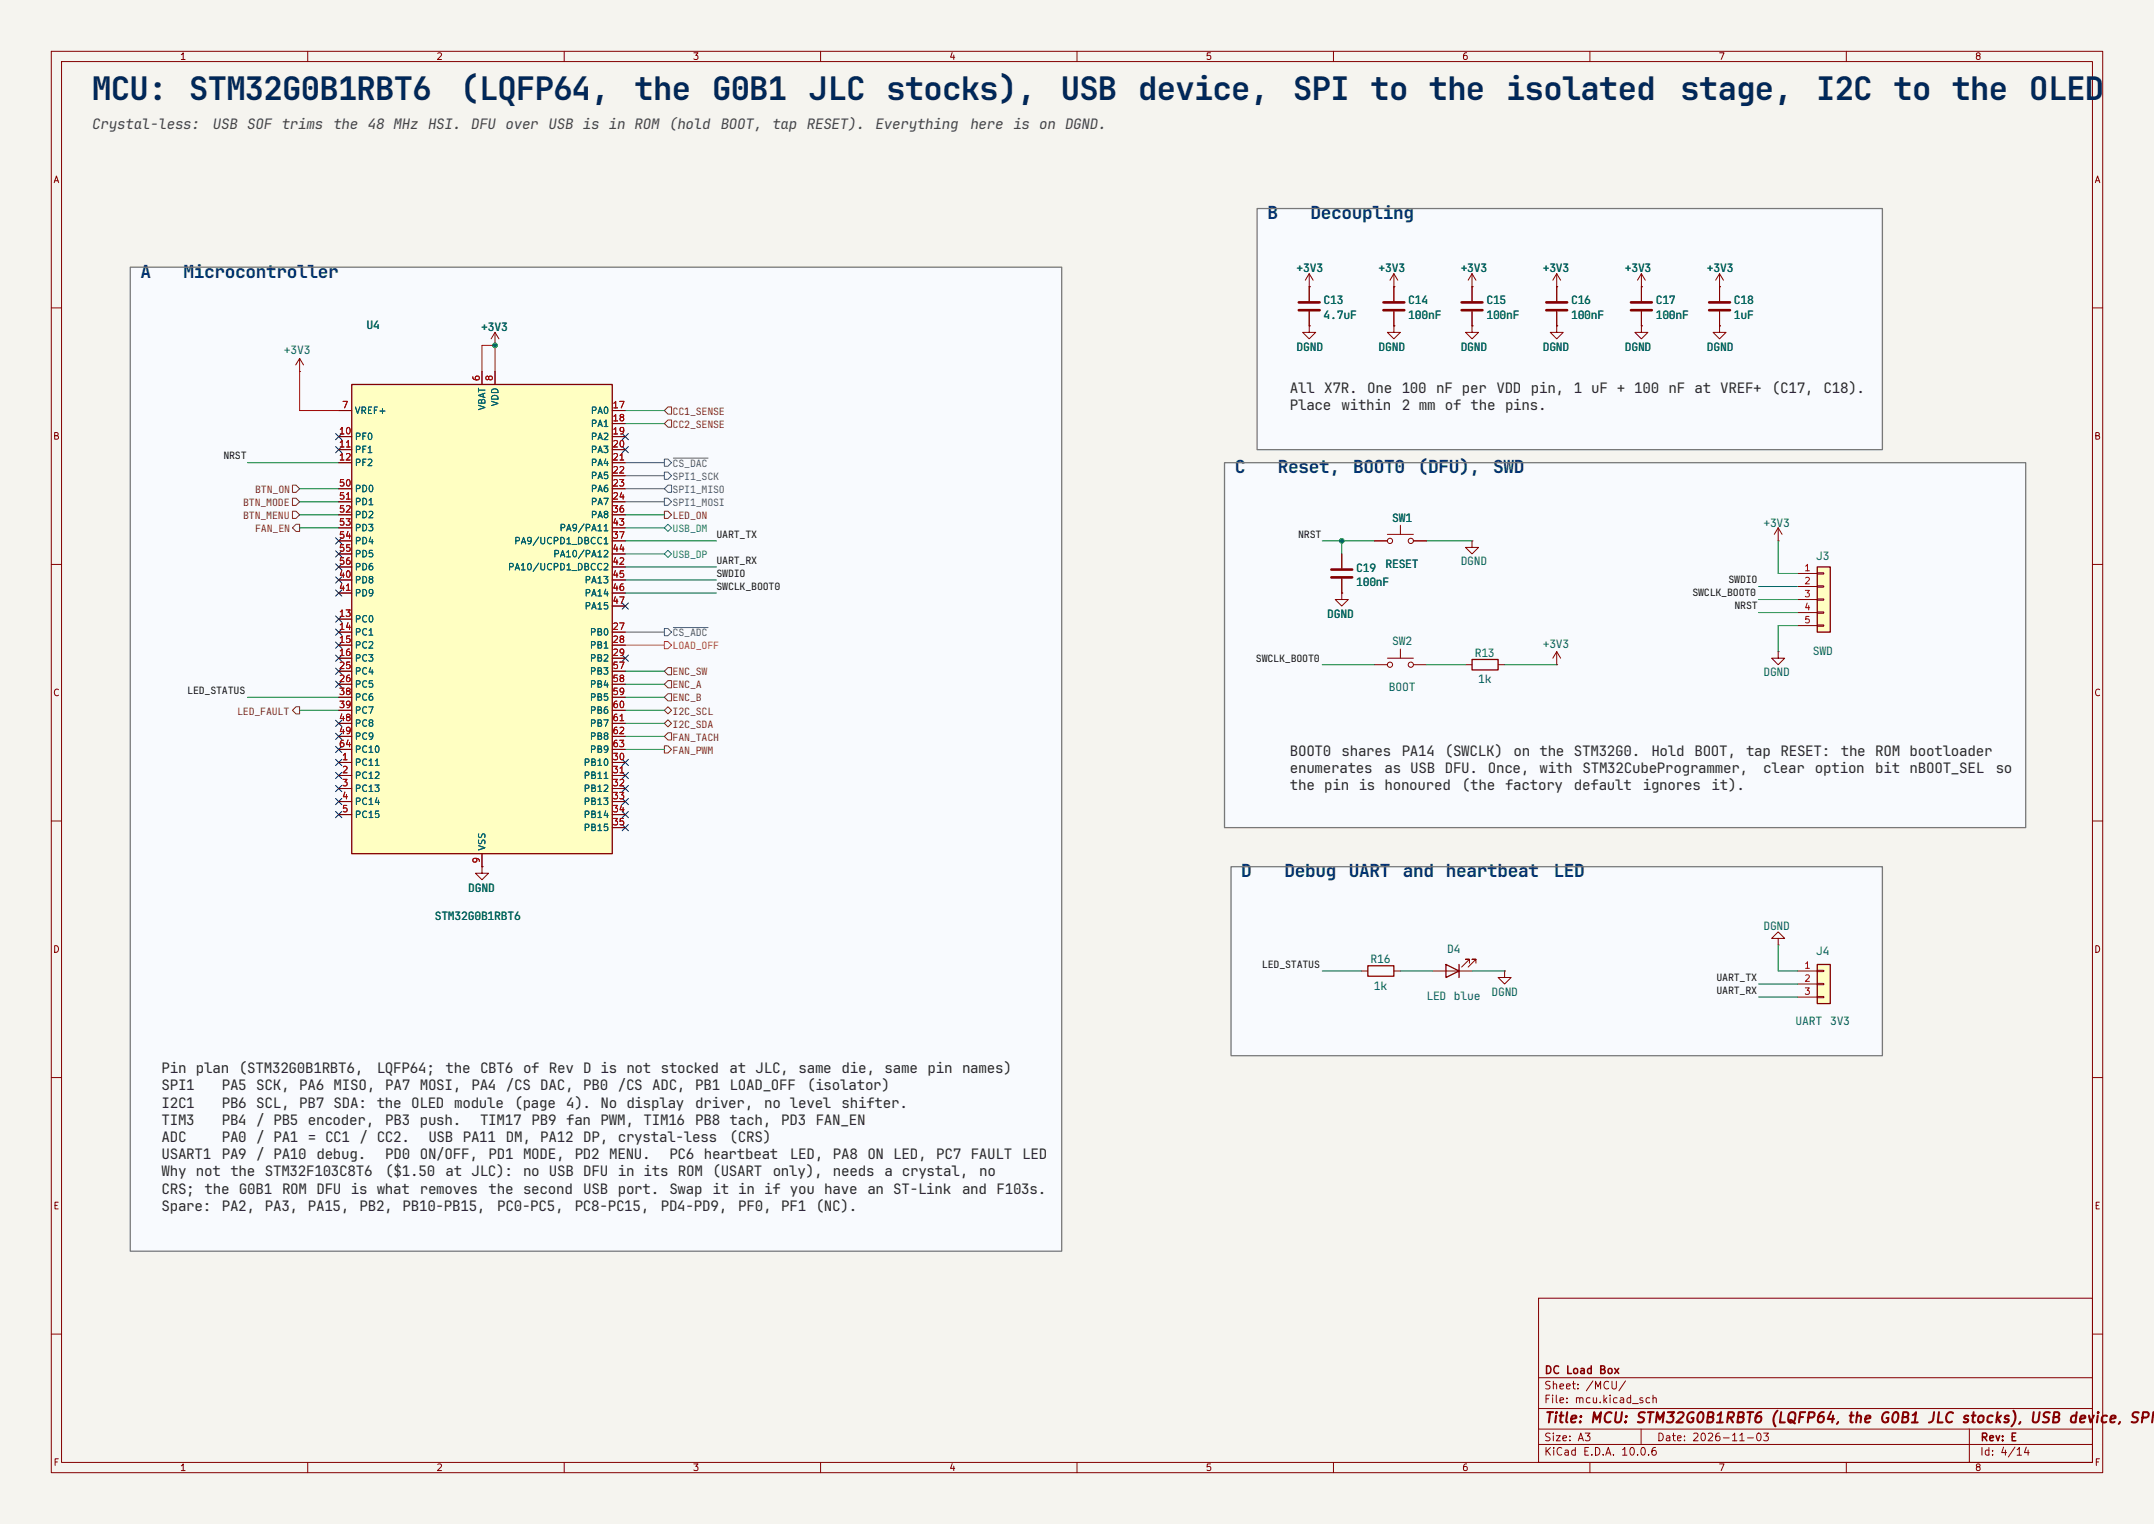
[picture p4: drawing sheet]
<svg xmlns="http://www.w3.org/2000/svg" width="420mm" height="297mm" viewBox="0 0 420 297" stroke-linecap="round" stroke-linejoin="round" font-family="sans-serif">
<path d="M0 0h420v297h-420z" fill="#f5f4ef" stroke="#f5f4ef" stroke-width=".19"/>
<g fill="none" stroke="#840000" stroke-width=".19">
<path d="M10 10h400v277h-400zM12 12h396v273h-396zM60 10v2M110 10v2M160 10v2M210 10v2M260 10v2M310 10v2M360 10v2M10 60h2M408 60h2M10 110h2"/>
<path d="M408 110h2M10 160h2M408 160h2M10 210h2M408 210h2M300 253h108v32h-108zM10 260h2M300 278.5h108M300 274.5h108M300 268.5h108M320 278.5v3M384 278.5v6.5"/>
<path d="M408 260h2M60 285v2M110 285v2M160 285v2M210 285v2M260 285v2M300 281.5h108M310 285v2M360 285v2"/>
</g>
<g fill="#f8fafe">
<path d="M238.8 90.2h156.2v71.1h-156.2z"/>
<path d="M245.1 40.6h121.9v47h-121.9z"/>
<path d="M240 168.9h127v36.8h-127z"/>
<path d="M25.4 52.1h181.6v191.7h-181.6z"/>
</g>
<path d="M261.6 115.6v1.2h1.3l-1.3 1.3-1.3-1.3h1.3M261.6 115.6h.1M346.7 127v1.3h1.3l-1.3 1.2-1.3-1.2h1.3M346.7 127h.1M346.7 182.9h1.3l-1.3-1.3-1.3 1.3h1.3v1.3M346.7 184.2h.1" fill="none" stroke="#840000" stroke-width=".19"/>
<path d="M354.3 188h2.6v7.6h-2.6z" fill="#ffffc2"/>
<path d="M266.7 188.2h5.1v2h-5.1zM281.9 188l2.6 1.2-2.6 1.3zM284.5 188v2.5M354.3 188h2.6v7.6h-2.6z" fill="none" stroke="#840000" stroke-width=".25"/>
<g fill="none" stroke="#840000" stroke-width=".19">
<path d="M255.3 55.9h.1M255.3 53.3l-.8 1.3M255.3 53.3l.7 1.3M255.3 53.3v5.4M271.8 55.9h.1M271.8 53.3l-.8 1.3M271.8 53.3l.7 1.3M271.8 53.3v5.4M287 55.9h.1M287 53.3l-.7 1.3M287 53.3l.8 1.3M287 53.3v5.4"/>
<path d="M303.5 55.9h.1M303.5 53.3l-.7 1.3M303.5 53.3l.8 1.3M303.5 53.3v2.6M320 55.9h.1M320 53.3l-.7 1.3M320 53.3l.8 1.3M320 53.3v5.4M335.3 55.9h.1M335.3 53.3l-.8 1.3M335.3 53.3l.7 1.3M335.3 53.3v2.6"/>
<path d="M96.5 67.3h.1M96.5 64.8l-.7 1.2M96.5 64.8l.8 1.2M96.5 64.8v2.5M255.3 63.5v1.3h1.2l-1.2 1.2-1.3-1.2h1.3M255.3 63.5h.1M255.3 60.7v2.8M271.8 63.5v1.3h1.2l-1.2 1.2-1.3-1.2h1.3M271.8 63.5h.1M271.8 60.7v2.8M287 63.5v1.3h1.3l-1.3 1.2-1.3-1.2h1.3M287 63.5h.1"/>
<path d="M287 60.7v2.8M303.5 63.5v1.3h1.3l-1.3 1.2-1.2-1.2h1.2M303.5 63.5h.1M320 63.5v1.3h1.3l-1.3 1.2-1.2-1.2h1.2M320 63.5h.1M320 60.7v2.8M335.3 63.5v1.3h1.2l-1.2 1.2-1.3-1.2h1.3M335.3 63.5h.1M268 105.4h2.5M270.5 104.1h5.1M273 102.4v1.7M275.6 105.4h2.5"/>
<path d="M287 105.4v1.3h1.3l-1.3 1.3-1.3-1.3h1.3M287 105.4h.1M94 168.9v1.3h1.2l-1.2 1.3-1.3-1.3h1.3M94 168.9h.1M265.4 189.2h1.3M271.8 189.2h1.2M279.4 189.2h7.6M286.5 187.7v-.8h-.8h.8l-1.5 1.6M287.8 187.7v-.8h-.8h.8l-1.5 1.6M293.4 189.2v1.3h1.2l-1.2 1.3-1.3-1.3h1.3M293.4 189.2h.1M350.5 189.2h3.8"/>
<path d="M350.5 191.8h3.8M350.5 194.3h3.8M354.3 189.1h1.3v.3h-1.3zM354.3 191.6h1.3v.3h-1.3zM354.3 194.2h1.3v.2h-1.3z"/>
<circle cx="271" cy="105.4" r=".51"/>
<circle cx="275.1" cy="105.4" r=".51"/>
</g>
<path d="M253.2 58.9h4.1M269.7 58.9h4.1M285 58.9h4.1M318 58.9h4.1M253.2 60.5h4.1M269.7 60.5h4.1M285 60.5h4.1M318 60.5h4.1" fill="none" stroke="#840000" stroke-width=".51"/>
<path d="M68.6 74.9h50.8v91.5h-50.8z" fill="#ffffc2"/>
<path d="M68.6 74.9h50.8v91.5h-50.8zM287 128.5h5.1v2.1h-5.1z" fill="none" stroke="#840000" stroke-width=".25"/>
<g fill="none" stroke="#840000" stroke-width=".19">
<path d="M303.5 55.9v2.8M335.3 55.9v2.8M58.4 72.4h.1M58.4 69.9l-.7 1.2M58.4 69.9l.8 1.2M58.4 69.9v2.5M94 72.4v2.5M96.5 72.4v2.5M303.5 60.7v2.8M335.3 60.7v2.8M66 80h2.6M66 85.1h2.6"/>
<path d="M66 87.6h2.6M66 90.2h2.6M66 95.3h2.6M66 97.8h2.6M119.4 80h2.5M119.4 85.1h2.5M119.4 87.6h2.5M119.4 90.2h2.5M119.4 82.6h2.5M119.4 92.7h2.5M119.4 95.3h2.5M119.4 97.8h2.5"/>
<path d="M66 100.3h2.6M66 105.4h2.6M66 113h2.6M66 115.6h2.6M66 110.5h2.6M66 102.9h2.6M66 108h2.6M119.4 100.3h2.5M119.4 105.4h2.5M119.4 113h2.5M119.4 115.6h2.5M119.4 110.5h2.5"/>
<path d="M119.4 102.9h2.5M119.4 108h2.5M119.4 118.1h2.5M261.6 108v2.7M261.6 112.8v2.8M66 120.7h2.6M66 123.2h2.6M66 125.7h2.6M66 128.3h2.6M66 130.8h2.6M66 133.4h2.6M66 135.9h2.6"/>
<path d="M66 138.4h2.6M119.4 123.2h2.5M119.4 125.7h2.5M119.4 128.3h2.5M119.4 130.8h2.5M119.4 133.4h2.5M119.4 135.9h2.5M119.4 138.4h2.5M268 129.5h2.5M270.5 128.3h5.1M273 126.5v1.8M275.6 129.5h2.5"/>
<path d="M285.7 129.5h1.3M292.1 129.5h1.3M66 148.6h2.6M66 151.1h2.6M66 153.7h2.6M66 156.2h2.6M66 158.8h2.6M66 141h2.6M66 143.5h2.6M66 146.1h2.6M119.4 148.6h2.5M119.4 151.1h2.5"/>
<path d="M119.4 153.7h2.5M119.4 156.2h2.5M119.4 158.8h2.5M119.4 141h2.5M119.4 143.5h2.5M119.4 146.1h2.5M94 166.4v2.5M119.4 161.3h2.5"/>
<circle cx="271" cy="129.5" r=".51"/>
<circle cx="275.1" cy="129.5" r=".51"/>
</g>
<path d="M301.5 58.9h4.1M333.2 58.9h4.1M301.5 60.5h4.1M333.2 60.5h4.1M259.6 111h4.1M259.6 112.5h4.1" fill="none" stroke="#840000" stroke-width=".51"/>
<path d="M354.3 110.5h2.6v12.7h-2.6z" fill="#ffffc2"/>
<path d="M354.3 110.5h2.6v12.7h-2.6z" fill="none" stroke="#840000" stroke-width=".25"/>
<g fill="none" stroke="#840000" stroke-width=".19">
<path d="M255.3 55.9h.1M255.3 55.9v2.8M271.8 55.9h.1M271.8 55.9v2.8M287 55.9h.1M287 55.9v2.8M303.5 55.9h.1M303.5 55.9v2.8M320 55.9h.1M320 55.9v2.8M335.3 55.9h.1M335.3 55.9v2.8"/>
<path d="M94 72.4v2.5M96.5 67.3h.1M96.5 72.4v2.5M255.3 63.5h.1M255.3 60.7v2.8M271.8 63.5h.1M271.8 60.7v2.8M287 63.5h.1M287 60.7v2.8M303.5 63.5h.1M303.5 60.7v2.8M320 63.5h.1"/>
<path d="M320 60.7v2.8M335.3 63.5h.1M335.3 60.7v2.8M66 80h2.6M66 85.1h2.6M66 87.6h2.6M66 90.2h2.6M66 95.3h2.6M66 97.8h2.6M119.4 80h2.5M119.4 85.1h2.5M119.4 87.6h2.5"/>
<path d="M119.4 90.2h2.5M119.4 82.6h2.5M119.4 92.7h2.5M119.4 95.3h2.5M119.4 97.8h2.5M66 105.4h2.6M66 100.3h2.6M66 113h2.6M66 115.6h2.6M66 110.5h2.6M66 102.9h2.6M66 108h2.6"/>
<path d="M119.4 105.4h2.5M119.4 100.3h2.5M119.4 113h2.5M119.4 115.6h2.5M119.4 110.5h2.5M119.4 102.9h2.5M119.4 108h2.5M119.4 118.1h2.5M261.6 115.6h.1M261.6 108v2.7M261.6 112.8v2.8M268 105.4h2.5"/>
<path d="M275.6 105.4h2.5M346.7 105.4h.1M346.7 102.9l-.8 1.2M346.7 102.9l.8 1.2M346.7 102.9v2.5M350.5 111.8h3.8M350.5 114.3h3.8M350.5 116.8h3.8M350.5 119.4h3.8M354.3 111.6h1.3v.3h-1.3zM354.3 114.2h1.3v.2h-1.3zM354.3 116.7h1.3v.3h-1.3z"/>
<path d="M354.3 119.3h1.3v.2h-1.3zM66 120.7h2.6M66 123.2h2.6M66 125.7h2.6M66 128.3h2.6M66 130.8h2.6M66 133.4h2.6M66 135.9h2.6M66 138.4h2.6M119.4 123.2h2.5M119.4 125.7h2.5M119.4 128.3h2.5"/>
<path d="M119.4 130.8h2.5M119.4 133.4h2.5M119.4 135.9h2.5M119.4 138.4h2.5M303.5 129.5h.1M303.5 127l-.7 1.3M303.5 127l.8 1.3M303.5 127v2.5M350.5 121.9h3.8M354.3 121.8h1.3v.2h-1.3zM66 148.6h2.6M66 151.1h2.6"/>
<path d="M66 153.7h2.6M66 156.2h2.6M66 158.8h2.6M66 141h2.6M66 143.5h2.6M66 146.1h2.6M119.4 148.6h2.5M119.4 151.1h2.5M119.4 153.7h2.5M119.4 156.2h2.5M119.4 158.8h2.5M119.4 141h2.5"/>
<path d="M119.4 143.5h2.5M119.4 146.1h2.5M94 168.9h.1M94 166.4v2.5M119.4 161.3h2.5"/>
</g>
<path d="M121.9 90.2h7.6M121.9 92.7h7.6M121.9 95.3h7.6M121.9 97.8h7.6M129.5 97.1h.7l.7 .7-.7 .7h-.7zM129.5 92h.7l.7 .7-.7 .7h-.7zM129.5 89.5h.7l.7 .7-.7 .7h-.7zM130.2 94.5h.7v1.5h-.7l-.7-.7zM131.3 89.3h6.8M121.9 123.2h7.6M129.5 122.5h.7l.7 .7-.7 .7h-.7zM131.3 122.3h6.8" fill="none" stroke="#6e00b4" stroke-width=".19"/>
<g fill="none" stroke="#725600" stroke-width=".19">
<path d="M130.2 79.3h.7v1.4h-.7l-.7-.7zM57 97.1h.7l.7 .7-.7 .7h-.7zM57 94.5h.7l.7 .8-.7 .7h-.7zM57 99.6h.7l.7 .7-.7 .7h-.7zM129.5 99.6h.7l.7 .7-.7 .7h-.7zM130.2 81.8h.7v1.5h-.7l-.7-.7zM57.7 102.2h.7v1.4h-.7l-.7-.7zM57 138.4l.7-.7h.7v1.4h-.7zM129.5 138.4l.7-.7 .7 .7-.7 .7zM130.2 132.7h.7v1.3h-.7l-.7-.6zM130.2 130.1h.7v1.4h-.7l-.7-.7zM130.2 135.2h.7v1.4h-.7l-.7-.7z"/>
<path d="M129.5 145.4h.7l.7 .7-.7 .6h-.7zM129.5 141l.7-.7 .7 .7-.7 .7zM130.2 142.8h.7v1.4h-.7l-.7-.7z"/>
</g>
<path d="M121.9 102.9h7.6M121.9 108h7.6M130.2 102.2l.7 .7-.7 .7-.7-.7zM130.2 107.2l.7 .8-.7 .7-.7-.7z" fill="none" stroke="#008c8c" stroke-width=".19"/>
<path d="M121.9 125.7h7.6M129.5 125h.7l.7 .7-.7 .7h-.7z" fill="none" stroke="#dc6e00" stroke-width=".19"/>
<g fill="none" stroke="#009600" stroke-width=".19">
<path d="M48.3 90.2h17.7M58.4 97.8h7.6M58.4 95.3h7.6M121.9 80h7.6M121.9 82.6h7.6M58.4 102.9h7.6M58.4 100.3h7.6M121.9 105.4h17.8M121.9 100.3h7.6M121.9 110.5h17.8M121.9 113h17.8M121.9 115.6h17.8"/>
<path d="M257.8 105.4h10.2M261.6 105.4v2.6M278.1 105.4h8.9M342.9 114.3h7.6M342.9 116.8h7.6M342.9 119.4h7.6M346.7 105.4v6.4h3.8M48.3 135.9h17.7M58.4 138.4h7.6M121.9 138.4h7.6M121.9 135.9h7.6M121.9 130.8h7.6"/>
<path d="M121.9 133.4h7.6M257.8 129.5h10.2M278.1 129.5h7.6M293.4 129.5h10.1M350.5 121.9h-3.8v5.1M121.9 141h7.6M121.9 146.1h7.6M121.9 143.5h7.6M257.8 189.2h7.6M273 189.2h6.4M287 189.2h6.4M342.9 194.3h7.6"/>
<path d="M342.9 191.8h7.6M346.7 184.2v5h3.8"/>
</g>
<path d="M58.4 72.4v7.6h7.6M94 72.4v-5.1h2.5v5.1" fill="none" stroke="#be0000" stroke-width=".19"/>
<g fill="none" stroke="#000084" stroke-width=".19">
<path d="M65.4 84.5l1.2 1.2M65.4 87l1.2 1.2M66.6 84.5l-1.2 1.2M66.6 87l-1.2 1.2M121.3 84.5l1.2 1.2M121.3 87l1.2 1.2M122.5 84.5l-1.2 1.2M122.5 87l-1.2 1.2M65.4 104.8l1.2 1.2M65.4 112.4l1.2 1.2M65.4 115l1.2 1.2M65.4 107.3l1.2 1.3"/>
<path d="M65.4 109.9l1.2 1.2M66.6 104.8l-1.2 1.2M66.6 112.4l-1.2 1.2M66.6 115l-1.2 1.2M66.6 107.3l-1.2 1.3M66.6 109.9l-1.2 1.2M121.3 117.5l1.2 1.2M122.5 117.5l-1.2 1.2M65.4 120l1.2 1.3M65.4 122.6l1.2 1.2M65.4 125.1l1.2 1.2M65.4 127.7l1.2 1.2"/>
<path d="M65.4 130.2l1.2 1.2M65.4 132.7l1.2 1.3M66.6 120l-1.2 1.3M66.6 122.6l-1.2 1.2M66.6 125.1l-1.2 1.2M66.6 127.7l-1.2 1.2M66.6 130.2l-1.2 1.2M66.6 132.7l-1.2 1.3M121.3 127.7l1.2 1.2M122.5 127.7l-1.2 1.2M65.4 150.5l1.2 1.2M65.4 153.1l1.2 1.2"/>
<path d="M65.4 155.6l1.2 1.2M65.4 158.1l1.2 1.3M65.4 140.4l1.2 1.2M65.4 142.9l1.2 1.2M65.4 145.4l1.2 1.3M65.4 148l1.2 1.2M66.6 150.5l-1.2 1.2M66.6 153.1l-1.2 1.2M66.6 155.6l-1.2 1.2M66.6 158.1l-1.2 1.3M66.6 140.4l-1.2 1.2M66.6 142.9l-1.2 1.2"/>
<path d="M66.6 145.4l-1.2 1.3M66.6 148l-1.2 1.2M121.3 150.5l1.2 1.2M121.3 148l1.2 1.2M121.3 153.1l1.2 1.2M121.3 155.6l1.2 1.2M121.3 158.1l1.2 1.3M122.5 150.5l-1.2 1.2M122.5 148l-1.2 1.2M122.5 153.1l-1.2 1.2M122.5 155.6l-1.2 1.2M122.5 158.1l-1.2 1.3"/>
<path d="M121.3 160.7l1.2 1.2M122.5 160.7l-1.2 1.2"/>
</g>
<path d="M25.4 52.1h181.6v191.7h-181.6zM245.1 40.6h121.9v47h-121.9zM238.8 90.2h156.2v71.1h-156.2zM240 168.9h127v36.8h-127z" fill="none" stroke="#787878" stroke-width=".25"/>
<g fill="#009600" stroke="#009600" stroke-width=".19">
<circle cx="261.6" cy="105.4" r=".46"/>
<circle cx="96.5" cy="67.3" r=".46"/>
</g>
<g font-size="6.3" fill="#00285a">
<text x="18" y="19.5">MCU: STM32G0B1RBT6</text>
<text x="89.8" y="19.5">(LQFP64,</text>
<text x="123.7" y="19.5">the G0B1 JLC stocks),</text>
<text x="206.8" y="19.5">USB device,</text>
<text x="252.1" y="19.5">SPI to the isolated</text>
<text x="327.7" y="19.5">stage,</text>
<text x="354.1" y="19.5">I2C to the OLED</text>
</g>
<g font-size="3.5" fill="#003278">
<text x="247.1" y="42.7">B</text>
<text x="255.5" y="42.7">Decoupling</text>
<text x="27.4" y="54.1">A</text>
<text x="35.8" y="54.1">Microcontroller</text>
<text x="240.8" y="92.2">C</text>
<text x="249.2" y="92.2">Reset,</text>
<text x="263.8" y="92.2">BOOT0</text>
<text x="276.4" y="92.2">(DFU),</text>
<text x="291.1" y="92.2">SWD</text>
<text x="242" y="171">D</text>
<text x="250.4" y="171">Debug</text>
<text x="263" y="171">UART and heartbeat</text>
<text x="302.9" y="171">LED</text>
</g>
<g font-size="2.8" fill="#464646">
<text x="18" y="25.2">Crystal-less:</text>
<text x="41.5" y="25.2">USB SOF trims</text>
<text x="65" y="25.2">the 48 MHz HSI. DFU over USB is in ROM (hold</text>
<text x="140.5" y="25.2">BOOT,</text>
<text x="150.6" y="25.2">tap RESET).</text>
<text x="170.7" y="25.2">Everything</text>
<text x="189.2" y="25.2">here is on DGND.</text>
</g>
<g font-size="2.8" fill="#282828">
<text x="251.5" y="76.6">All X7R. One 100 nF per VDD pin, 1 uF + 100 nF at VREF+</text>
<text x="345.5" y="76.6">(C17,</text>
<text x="355.6" y="76.6">C18).</text>
<text x="251.5" y="80">Place</text>
<text x="261.6" y="80">within</text>
<text x="273.3" y="80">2 mm of the pins.</text>
<text x="251.5" y="147.3">BOOT0</text>
<text x="261.6" y="147.3">shares</text>
<text x="273.3" y="147.3">PA14 (SWCLK)</text>
<text x="295.1" y="147.3">on the STM32G0.</text>
<text x="322" y="147.3">Hold BOOT,</text>
<text x="340.4" y="147.3">tap RESET:</text>
<text x="358.9" y="147.3">the ROM bootloader</text>
<text x="251.5" y="150.6">enumerates</text>
<text x="251.5" y="154">the pin is honoured</text>
<text x="270" y="150.6">as USB DFU. Once,</text>
<text x="285.1" y="154">(the factory</text>
<text x="300.2" y="150.6">with STM32CubeProgrammer,</text>
<text x="306.9" y="154">default</text>
<text x="320.3" y="154">ignores</text>
<text x="333.7" y="154">it).</text>
<text x="343.8" y="150.6">clear</text>
<text x="353.9" y="150.6">option</text>
<text x="365.6" y="150.6">bit nBOOT_SEL</text>
<text x="389.1" y="150.6">so</text>
<text x="31.5" y="209.1">Pin plan (STM32G0B1RBT6,</text>
<text x="73.5" y="209.1">LQFP64;</text>
<text x="86.9" y="209.1">the CBT6 of Rev D is not stocked</text>
<text x="142.3" y="209.1">at JLC, same die, same pin names)</text>
<text x="31.5" y="212.5">SPI1</text>
<text x="31.5" y="215.8">I2C1</text>
<text x="43.2" y="212.5">PA5 SCK, PA6 MISO,</text>
<text x="43.2" y="215.8">PB6 SCL, PB7 SDA: the OLED module</text>
<text x="75.1" y="212.5">PA7 MOSI,</text>
<text x="91.9" y="212.5">PA4 /CS DAC, PB0 /CS ADC, PB1 LOAD_OFF</text>
<text x="100.3" y="215.8">(page</text>
<text x="110.4" y="215.8">4). No display</text>
<text x="135.6" y="215.8">driver,</text>
<text x="149" y="215.8">no level</text>
<text x="157.4" y="212.5">(isolator)</text>
<text x="164.1" y="215.8">shifter.</text>
<text x="31.5" y="219.2">TIM3</text>
<text x="43.2" y="219.2">PB4 / PB5 encoder,</text>
<text x="75.1" y="219.2">PB3 push.</text>
<text x="93.6" y="219.2">TIM17</text>
<text x="103.7" y="219.2">PB9 fan PWM, TIM16</text>
<text x="135.6" y="219.2">PB8 tach,</text>
<text x="152.3" y="219.2">PD3 FAN_EN</text>
<text x="31.5" y="222.6">ADC</text>
<text x="31.5" y="225.9">USART1</text>
<text x="43.2" y="222.6">PA0 / PA1 = CC1 / CC2.</text>
<text x="43.2" y="225.9">PA9 / PA10 debug.</text>
<text x="75.1" y="225.9">PD0 ON/OFF,</text>
<text x="83.5" y="222.6">USB PA11 DM, PA12 DP, crystal-less</text>
<text x="95.3" y="225.9">PD1 MODE,</text>
<text x="112.1" y="225.9">PD2 MENU.</text>
<text x="130.5" y="225.9">PC6 heartbeat</text>
<text x="142.3" y="222.6">(CRS)</text>
<text x="154" y="225.9">LED, PA8 ON LED, PC7 FAULT</text>
<text x="199.3" y="225.9">LED</text>
<text x="31.5" y="229.3">Why not the STM32F103C8T6</text>
<text x="31.5" y="232.6">CRS; the G0B1 ROM DFU is what removes</text>
<text x="75.1" y="229.3">($1.50</text>
<text x="86.9" y="229.3">at JLC):</text>
<text x="95.3" y="232.6">the second</text>
<text x="102" y="229.3">no USB DFU in its ROM (USART</text>
<text x="113.7" y="232.6">USB port.</text>
<text x="130.5" y="232.6">Swap it in if you have an ST-Link</text>
<text x="150.7" y="229.3">only),</text>
<text x="162.4" y="229.3">needs</text>
<text x="172.5" y="229.3">a crystal,</text>
<text x="187.6" y="232.6">and F103s.</text>
<text x="190.9" y="229.3">no</text>
<text x="31.5" y="236">Spare:</text>
<text x="43.2" y="236">PA2, PA3, PA15,</text>
<text x="70.1" y="236">PB2, PB10-PB15,</text>
<text x="96.9" y="236">PC0-PC5,</text>
<text x="112.1" y="236">PC8-PC15,</text>
<text x="128.8" y="236">PD4-PD9,</text>
<text x="143.9" y="236">PF0, PF1 (NC).</text>
</g>
<g font-size="2.2" fill="#006464">
<text x="252.8" y="52.9">+3V3</text>
<text x="268.8" y="52.9">+3V3</text>
<text x="284.8" y="52.9">+3V3</text>
<text x="300.8" y="52.9">+3V3</text>
<text x="316.8" y="52.9">+3V3</text>
<text x="332.8" y="52.9">+3V3</text>
<text x="258.1" y="59.3">C13</text>
<text x="274.6" y="59.3">C14</text>
<text x="289.8" y="59.3">C15</text>
<text x="306.3" y="59.3">C16</text>
<text x="322.8" y="59.3">C17</text>
<text x="338.1" y="59.3">C18</text>
<text x="71.5" y="64.2">U4</text>
<text x="93.8" y="64.4">+3V3</text>
<text x="258.1" y="62.1">4.7uF</text>
<text x="274.6" y="62.1">100nF</text>
<text x="289.8" y="62.1">100nF</text>
<text x="306.3" y="62.1">100nF</text>
<text x="322.8" y="62.1">100nF</text>
<text x="338.1" y="62.1">1uF</text>
<text x="55.4" y="69">+3V3</text>
<text x="252.8" y="68.3">DGND</text>
<text x="268.8" y="68.3">DGND</text>
<text x="284.8" y="68.3">DGND</text>
<text x="300.8" y="68.3">DGND</text>
<text x="316.8" y="68.3">DGND</text>
<text x="332.8" y="68.3">DGND</text>
<text x="271.5" y="101.7">SW1</text>
<text x="343.8" y="102.8">+3V3</text>
<text x="264.4" y="111.4">C19</text>
<text x="270.1" y="110.7">RESET</text>
<text x="284.8" y="110.1">DGND</text>
<text x="354.1" y="109.2">J3</text>
<text x="264.4" y="114.2">100nF</text>
<text x="258.8" y="120.4">DGND</text>
<text x="271.5" y="125.7">SW2</text>
<text x="287.5" y="128.1">R13</text>
<text x="300.8" y="126.3">+3V3</text>
<text x="343.8" y="131.8">DGND</text>
<text x="353.5" y="127.7">SWD</text>
<text x="270.8" y="134.7">BOOT</text>
<text x="288.2" y="133.2">1k</text>
<text x="91.3" y="173.7">DGND</text>
<text x="84.8" y="179.2">STM32G0B1RBT6</text>
<text x="282.1" y="185.8">D4</text>
<text x="343.8" y="181.3">DGND</text>
<text x="267.2" y="187.8">R16</text>
<text x="354.1" y="186.2">J4</text>
<text x="267.9" y="192.9">1k</text>
<text x="278.1" y="194.8">LED blue</text>
<text x="290.8" y="194.1">DGND</text>
<text x="350.1" y="199.7">UART 3V3</text>
</g>
<text font-size="2" fill="#840000" x="301" y="277.8">Title: MCU: STM32G0B1RBT6 (LQFP64, the G0B1 JLC stocks), USB device, SPI</text>
<g font-size="1.9" fill="#725600">
<text x="131.2" y="83.4">CC2_SENSE</text>
<text x="131.2" y="80.8">CC1_SENSE</text>
<text x="47.4" y="98.6">BTN_MODE</text>
<text x="47.4" y="101.2">BTN_MENU</text>
<text x="49.8" y="96.1">BTN_ON</text>
<text x="131.2" y="101.2">LED_ON</text>
<text x="49.8" y="103.7">FAN_EN</text>
<text x="131.2" y="131.6">ENC_SW</text>
<text x="131.2" y="134.2">ENC_A</text>
<text x="131.2" y="136.7">ENC_B</text>
<text x="46.2" y="139.3">LED_FAULT</text>
<text x="131.2" y="139.3">I2C_SCL</text>
<text x="131.2" y="141.8">I2C_SDA</text>
<text x="131.2" y="146.9">FAN_PWM</text>
<text x="131.2" y="144.3">FAN_TACH</text>
</g>
<g font-size="1.9" fill="#0f0f0f">
<text x="43.6" y="89.5">NRST</text>
<text x="139.7" y="104.8">UART_TX</text>
<text x="253.1" y="104.8">NRST</text>
<text x="139.7" y="112.4">SWDIO</text>
<text x="139.7" y="109.9">UART_RX</text>
<text x="337" y="113.7">SWDIO</text>
<text x="139.7" y="114.9">SWCLK_BOOT0</text>
<text x="330" y="116.2">SWCLK_BOOT0</text>
<text x="338.2" y="118.8">NRST</text>
<text x="244.9" y="128.9">SWCLK_BOOT0</text>
<text x="36.5" y="135.3">LED_STATUS</text>
<text x="246.1" y="188.6">LED_STATUS</text>
<text x="334.7" y="191.1">UART_TX</text>
<text x="334.7" y="193.7">UART_RX</text>
</g>
<g font-size="1.9" fill="#6e00b4">
<text x="131.2" y="93.5">SPI1_SCK</text>
<text x="131.2" y="91">CS_DAC</text>
<text x="131.2" y="98.6">SPI1_MOSI</text>
<text x="131.2" y="96.1">SPI1_MISO</text>
<text x="131.2" y="124">CS_ADC</text>
</g>
<g font-size="1.9" fill="#008c8c">
<text x="131.2" y="103.7">USB_DM</text>
<text x="131.2" y="108.8">USB_DP</text>
</g>
<text font-size="1.9" fill="#dc6e00" x="131.2" y="126.6">LOAD_OFF</text>
<g font-size="1.5" fill="#840000">
<text x="301" y="268.1">DC Load Box</text>
<text x="300.9" y="273.8">File: mcu.kicad_sch</text>
<text x="300.9" y="271.1">Sheet: /MCU/</text>
<text x="300.9" y="281.2">Size: A3</text>
<text x="322.9" y="281.2">Date: 2026-11-03</text>
<text x="386" y="281.2">Rev: E</text>
<text x="300.9" y="284">KiCad E.D.A. 10.0.6</text>
<text x="385.9" y="284">Id: 4/14</text>
</g>
<g font-size="1.3" fill="#840000">
<text x="35" y="12">1</text>
<text x="85" y="12">2</text>
<text x="135" y="12">3</text>
<text x="185" y="12">4</text>
<text x="235" y="12">5</text>
<text x="285" y="12">6</text>
<text x="335" y="12">7</text>
<text x="385" y="12">8</text>
<text x="10.3" y="36">A</text>
<text x="408.3" y="36">A</text>
<text x="10.2" y="86">B</text>
<text x="408.2" y="86">B</text>
<text x="10.2" y="136">C</text>
<text x="408.2" y="136">C</text>
<text x="10.2" y="186">D</text>
<text x="408.2" y="186">D</text>
<text x="10.3" y="236">E</text>
<text x="408.3" y="236">E</text>
<text x="10.3" y="286">F</text>
<text x="35" y="287">1</text>
<text x="85" y="287">2</text>
<text x="135" y="287">3</text>
<text x="185" y="287">4</text>
<text x="235" y="287">5</text>
<text x="285" y="287">6</text>
<text x="335" y="287">7</text>
<text x="385" y="287">8</text>
<text x="408.3" y="286">F</text>
</g>
<g font-size="1.3" fill="#a90000">
<text x="93.8" y="74.4" transform="rotate(-90 93.8 74.4)">6</text>
<text x="96.4" y="74.4" transform="rotate(-90 96.4 74.4)">8</text>
<text x="66.6" y="79.9">7</text>
<text x="119.3" y="79.9">17</text>
<text x="119.3" y="82.4">18</text>
<text x="66" y="85">10</text>
<text x="66" y="87.5">11</text>
<text x="119.3" y="85">19</text>
<text x="119.3" y="87.5">20</text>
<text x="66" y="90">12</text>
<text x="66" y="95.1">50</text>
<text x="119.3" y="90">21</text>
<text x="119.3" y="92.6">22</text>
<text x="119.3" y="95.1">23</text>
<text x="66" y="97.7">51</text>
<text x="66" y="100.2">52</text>
<text x="119.3" y="97.7">24</text>
<text x="119.3" y="100.2">36</text>
<text x="66" y="102.7">53</text>
<text x="66" y="105.3">54</text>
<text x="66" y="107.8">55</text>
<text x="119.3" y="105.3">37</text>
<text x="119.3" y="102.7">43</text>
<text x="119.3" y="107.8">44</text>
<text x="66" y="112.9">40</text>
<text x="66" y="110.4">56</text>
<text x="119.3" y="110.4">42</text>
<text x="119.3" y="112.9">45</text>
<text x="351.7" y="111.6">1</text>
<text x="66" y="115.4">41</text>
<text x="119.3" y="115.4">46</text>
<text x="119.3" y="118">47</text>
<text x="351.7" y="114.2">2</text>
<text x="351.7" y="116.7">3</text>
<text x="351.7" y="119.2">4</text>
<text x="66" y="120.5">13</text>
<text x="66" y="123.1">14</text>
<text x="66" y="125.6">15</text>
<text x="119.3" y="123.1">27</text>
<text x="119.3" y="125.6">28</text>
<text x="351.7" y="121.8">5</text>
<text x="66" y="128.1">16</text>
<text x="66" y="130.7">25</text>
<text x="119.3" y="128.1">29</text>
<text x="119.3" y="130.7">57</text>
<text x="66" y="133.2">26</text>
<text x="66" y="135.8">38</text>
<text x="119.3" y="133.2">58</text>
<text x="119.3" y="135.8">59</text>
<text x="66" y="138.3">39</text>
<text x="66" y="140.8">48</text>
<text x="66" y="143.4">49</text>
<text x="119.3" y="138.3">60</text>
<text x="119.3" y="140.8">61</text>
<text x="119.3" y="143.4">62</text>
<text x="66" y="145.9">64</text>
<text x="66.6" y="148.5">1</text>
<text x="119.3" y="148.5">30</text>
<text x="119.3" y="145.9">63</text>
<text x="66.6" y="151">2</text>
<text x="66.6" y="153.5">3</text>
<text x="119.3" y="151">31</text>
<text x="119.3" y="153.5">32</text>
<text x="66.6" y="156.1">4</text>
<text x="66.6" y="158.6">5</text>
<text x="119.3" y="156.1">33</text>
<text x="119.3" y="158.6">34</text>
<text x="119.3" y="161.2">35</text>
<text x="93.8" y="168.4" transform="rotate(-90 93.8 168.4)">9</text>
<text x="351.7" y="189.1">1</text>
<text x="351.7" y="191.6">2</text>
<text x="351.7" y="194.2">3</text>
</g>
<g font-size="1.3" fill="#006464">
<text x="69.1" y="81">VREF+</text>
<text x="94.9" y="80.1" transform="rotate(-90 94.9 80.1)">VBAT</text>
<text x="97.5" y="79.3" transform="rotate(-90 97.5 79.3)">VDD</text>
<text x="115.1" y="81">PA0</text>
<text x="115.1" y="83.5">PA1</text>
<text x="69.1" y="86.1">PF0</text>
<text x="69.1" y="88.6">PF1</text>
<text x="115.1" y="86.1">PA2</text>
<text x="115.1" y="88.6">PA3</text>
<text x="69.1" y="91.1">PF2</text>
<text x="115.1" y="91.1">PA4</text>
<text x="115.1" y="93.7">PA5</text>
<text x="69.1" y="96.2">PD0</text>
<text x="69.1" y="98.8">PD1</text>
<text x="69.1" y="101.3">PD2</text>
<text x="115.1" y="96.2">PA6</text>
<text x="115.1" y="98.8">PA7</text>
<text x="115.1" y="101.3">PA8</text>
<text x="69.1" y="103.8">PD3</text>
<text x="69.1" y="106.4">PD4</text>
<text x="100.1" y="106.4">PA9/UCPD1_DBCC1</text>
<text x="109" y="103.8">PA9/PA11</text>
<text x="69.1" y="114">PD8</text>
<text x="69.1" y="108.9">PD5</text>
<text x="69.1" y="111.5">PD6</text>
<text x="98.9" y="111.5">PA10/UCPD1_DBCC2</text>
<text x="107.8" y="108.9">PA10/PA12</text>
<text x="113.9" y="114">PA13</text>
<text x="69.1" y="116.5">PD9</text>
<text x="113.9" y="116.5">PA14</text>
<text x="113.9" y="119.1">PA15</text>
<text x="69.1" y="121.6">PC0</text>
<text x="69.1" y="124.2">PC1</text>
<text x="114.9" y="124.2">PB0</text>
<text x="69.1" y="126.7">PC2</text>
<text x="69.1" y="129.2">PC3</text>
<text x="69.1" y="131.8">PC4</text>
<text x="114.9" y="126.7">PB1</text>
<text x="114.9" y="129.2">PB2</text>
<text x="114.9" y="131.8">PB3</text>
<text x="69.1" y="134.3">PC5</text>
<text x="69.1" y="136.9">PC6</text>
<text x="114.9" y="134.3">PB4</text>
<text x="114.9" y="136.9">PB5</text>
<text x="69.1" y="139.4">PC7</text>
<text x="69.1" y="141.9">PC8</text>
<text x="114.9" y="139.4">PB6</text>
<text x="114.9" y="141.9">PB7</text>
<text x="69.1" y="149.6">PC11</text>
<text x="69.1" y="144.5">PC9</text>
<text x="69.1" y="147">PC10</text>
<text x="113.7" y="149.6">PB10</text>
<text x="114.9" y="144.5">PB8</text>
<text x="114.9" y="147">PB9</text>
<text x="69.1" y="152.1">PC12</text>
<text x="69.1" y="154.6">PC13</text>
<text x="113.7" y="152.1">PB11</text>
<text x="113.7" y="154.6">PB12</text>
<text x="69.1" y="157.2">PC14</text>
<text x="69.1" y="159.7">PC15</text>
<text x="113.7" y="157.2">PB13</text>
<text x="113.7" y="159.7">PB14</text>
<text x="94.9" y="165.9" transform="rotate(-90 94.9 165.9)">VSS</text>
<text x="113.7" y="162.3">PB15</text>
</g>
</svg>
